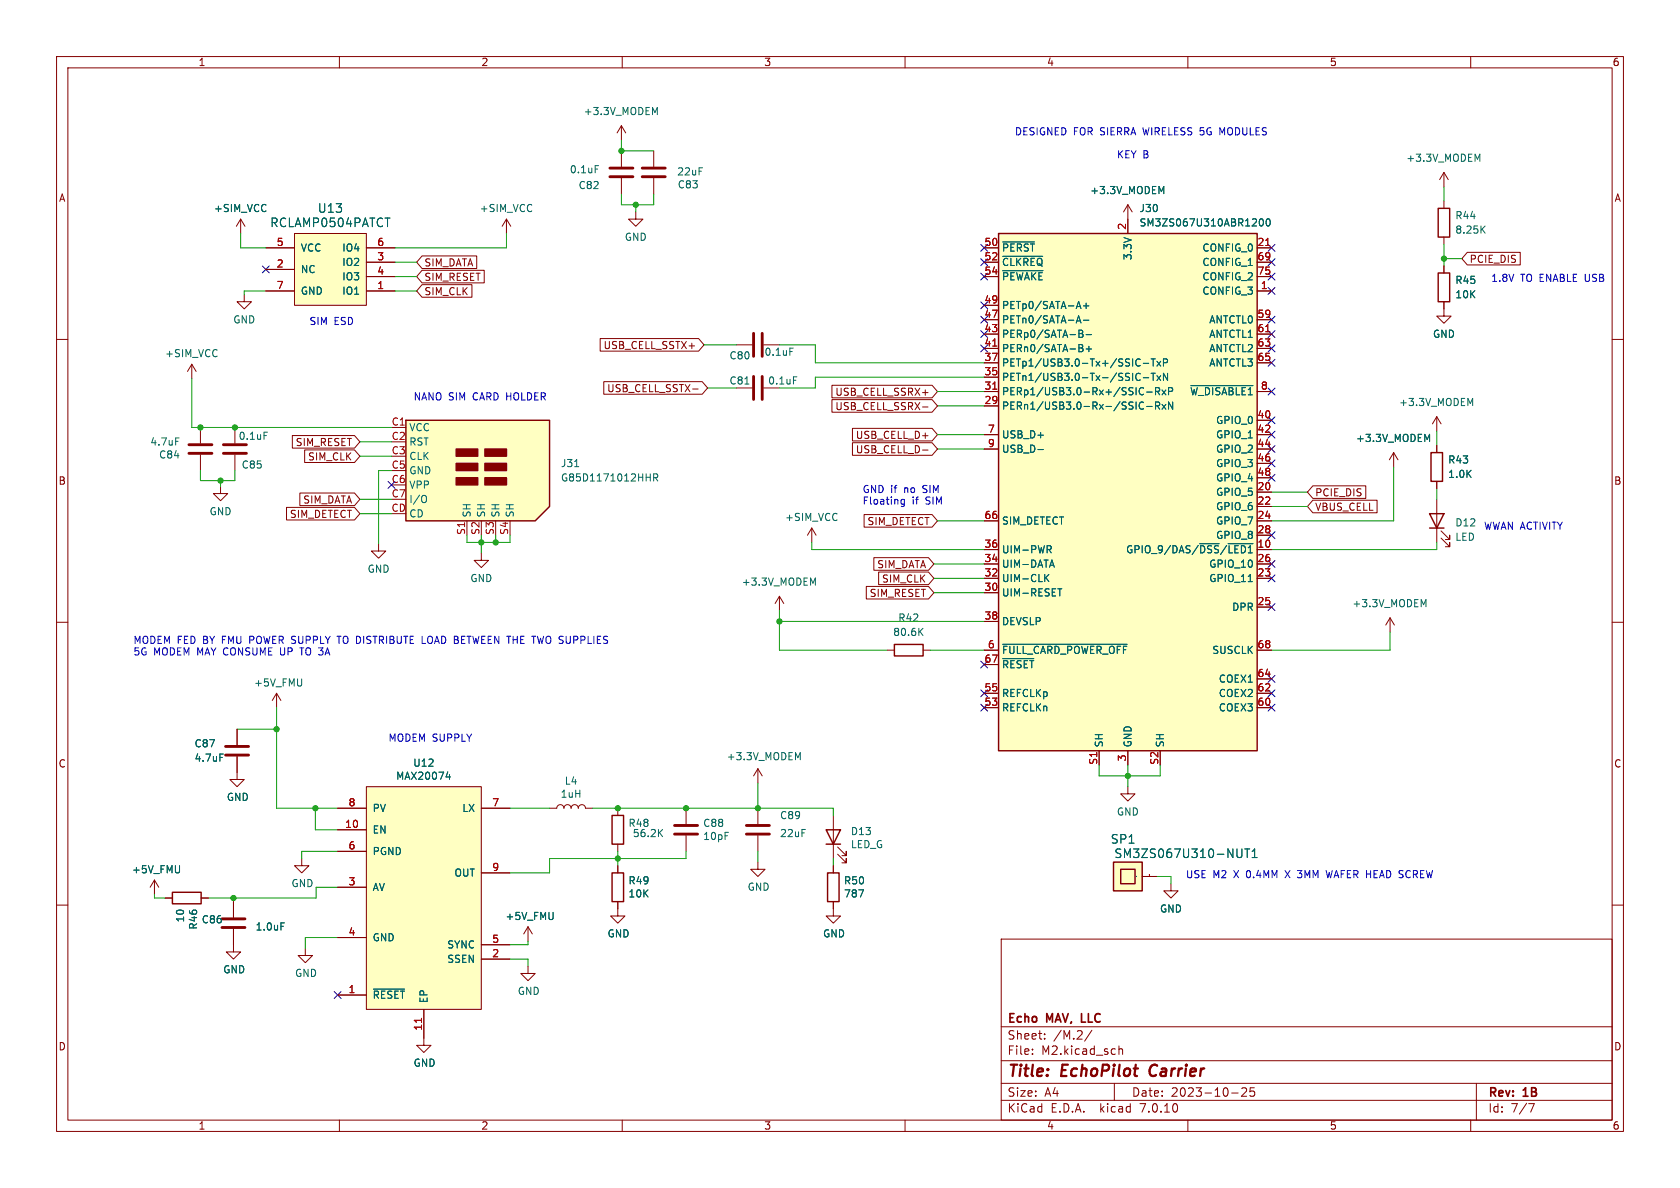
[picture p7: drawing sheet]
<svg xmlns="http://www.w3.org/2000/svg" width="297mm" height="210mm" viewBox="0 0 297 210" stroke-linecap="round" stroke-linejoin="round" font-family="sans-serif">
<g fill="none" stroke="#840000" stroke-width=".18">
<path d="M10 10h277v190h-277zM12 12h273v186h-273zM60 10v2M110 10v2M160 10v2M210 10v2M260 10v2M42.5 38.7l-.7 1.3M42.5 38.7v2.6M42.5 38.7l.8 1.3M89.5 38.7l-.7 1.3M89.5 38.7v2.6"/>
<path d="M89.5 38.7l.8 1.3M109.9 22.2v2.6M109.9 26.7v2.8M109.9 31.5v2.8M109.9 22.2l-.8 1.3M109.9 22.2l.7 1.3M112.4 37.5v1.2h1.3l-1.3 1.3-1.3-1.3h1.3M115.6 26.7v2.8M115.6 31.5v2.8M199.4 36.2l-.8 1.3M199.4 36.2v5.1M199.4 36.2l.8 1.3"/>
<path d="M255.3 30.5v2.5M255.3 35.6v1.2M255.3 30.5l-.8 1.3M255.3 30.5l.7 1.3M10 60h2M43.2 52.1v1.2h1.2l-1.2 1.3-1.3-1.3h1.3M47 51.4h5.1M47 47.6h5.1M47 43.8h5.1M52.1 41.3h12.7v12.7h-12.7zM64.8 51.4h5M64.8 46.4h5"/>
<path d="M64.8 48.9h5M64.8 43.8h5M174 46.4h2.5M174 48.9h2.5M174 43.8h2.5M174 59.1h2.5M174 56.5h2.5M174 54h2.5M222.2 51.4h2.6M222.2 46.4h2.6M222.2 48.9h2.6M222.2 43.8h2.6"/>
<path d="M222.2 59.1h2.6M222.2 56.5h2.6M255.3 41.9v1.3M255.3 47v1.3M255.3 53.3v1.3M285 60h2M33.9 64.4l-.8 1.3M33.9 64.4v2.5M33.9 64.4l.8 1.3M35.4 75.6v2.8M41.5 75.6v2.8M130.2 68.6h2.8"/>
<path d="M130.2 61h2.8M135 68.6h2.8M135 61h2.8M174 71.8h2.5M174 69.2h2.5M174 66.7h2.5M174 64.1h2.5M174 61.6h2.5M174 76.8h2.5M174 79.4h2.5M222.2 69.2h2.6M222.2 64.1h2.6"/>
<path d="M222.2 74.3h2.6M222.2 61.6h2.6M222.2 76.8h2.6M222.2 79.4h2.6M254 73.7v2.5M254 78.7v1.3M254 73.7l-.8 1.2M254 73.7l.8 1.2M35.4 80.4v2.8M39 86v1.2h1.3l-1.3 1.3-1.3-1.3h1.3M41.5 80.4v2.8M66.9 96.1v1.3h1.3l-1.3 1.3-1.2-1.3h1.2"/>
<path d="M85.1 97.8v1.3h1.3l-1.3 1.2-1.3-1.2h1.3M174 97.2h2.5M174 92.1h2.5M174 99.7h2.5M222.2 97.2h2.6M222.2 87h2.6M222.2 89.5h2.6M222.2 92.1h2.6M222.2 99.7h2.6M222.2 94.6h2.6M222.2 81.9h2.6M222.2 84.5h2.6"/>
<path d="M246.4 80l-.8 1.3M246.4 80v2.6M246.4 80l.7 1.3M254 85.1v1.3M254 88.3v7.6M254.8 95.1l1.5 1.5v-.7v.7h-.8M254.8 93.9l1.5 1.5v-.8v.8h-.8M10 110h2M174 102.2h2.5M174 104.8h2.5M174 109.9h2.5M174 114.9h2.5"/>
<path d="M174 117.5h2.5M222.2 102.2h2.6M222.2 107.3h2.6M222.2 114.9h2.6M285 110h2M41.9 133.7v4.1h1.3l-1.3 1.3-1.3-1.3h1.3M41.9 128.9v2.8M48.9 122.6l-.8 1.2M48.9 122.6v2.5M48.9 122.6l.8 1.2M64.8 139.1h20.3v39.3h-20.3zM134 135.9l-.8 1.3"/>
<path d="M134 135.9v2.5M134 135.9l.7 1.3M174 125.1h2.5M174 122.6h2.5M194.3 132.7v2.6M199.4 139.1v1.2h1.3l-1.3 1.3-1.3-1.3h1.3M199.4 132.7v2.6M222.2 125.1h2.6M222.2 122.6h2.6M222.2 120h2.6M10 160h2M27.3 155.6l-.8 1.2"/>
<path d="M27.3 155.6v2.5M27.3 155.6l.8 1.2M29.2 158.8h1.3M35.6 158.8h1.2M41.3 159.4v2.8M53.3 151.8v1.2h1.3l-1.3 1.3-1.2-1.3h1.2M59.7 146.7h5.1M59.7 156.8h5.1M59.7 150.5h5.1M59.7 142.9h5.1M85.1 142.9h5.1M85.1 154.3h5.1"/>
<path d="M97.2 142.9h1.2a.64 .64 0 0 1 .7-.7 .64 .64 0 0 1 .6 .7 .64 .64 0 0 1 .6-.7 .64 .64 0 0 1 .7 .7 .64 .64 0 0 1 .6-.7 .64 .64 0 0 1 .6 .7 .64 .64 0 0 1 .7-.7 .64 .64 0 0 1 .6 .7h1.3M109.2 159.4v2.5h1.3l-1.3 1.3-1.3-1.3h1.3M109.2 142.9v1.2M109.2 149.2v1.3M109.2 153v1.3M121.3 142.9v2.8M121.3 147.7v2.8M134 152.4v1.3h1.3l-1.3 1.2-1.3-1.2h1.3M134 142.9v2.8M134 147.7v2.8M147.3 159.4v2.5h1.3l-1.3 1.3-1.3-1.3h1.3M147.3 144.1v7.7"/>
<path d="M147.3 153v1.3M148.1 151l1.5 1.5v-.7v.7h-.8M148.1 149.7l1.5 1.6v-.8v.8h-.8M201.9 154.9h2.6M207 156.2v1.3h1.3l-1.3 1.3-1.3-1.3h1.3M285 160h2M41.3 164.2v4.1h1.2l-1.2 1.2-1.3-1.2h1.3M54 167.6v1.3h1.2l-1.2 1.3-1.3-1.3h1.3M59.7 175.9h5.1M59.7 165.7h5.1M74.9 178.4v6.4h1.3l-1.3 1.3-1.2-1.3h1.2M85.1 169.5h5.1"/>
<path d="M85.1 167h5.1M93.3 170.8v1.3h1.3l-1.3 1.3-1.2-1.3h1.2M93.3 163.8l.8 1.3M93.3 163.8l-.7 1.3M93.3 163.8v2.6M177 166h108v32h-108zM60 198v2M110 198v2M160 198v2M177 194.5h108M177 191.5h108M177 187.5h108"/>
<path d="M177 181.5h108M182.5 186.3v.1M182.5 185.5v.1M184.7 183.6v.1M184.7 182.8v.1M193 182.1l-1.3 2M197 191.5v3M197.8 184.9v1.5M197.8 185.5l.2-.1 .4 .1 .1 .9M210 198v2M217.7 193.2h1.2M219.5 192.4l.6-.1 .2 .1 .1 .3-.9 1.1h.9"/>
<path d="M221.7 192.3h-.7v.7l.2-.1h.5l.1 .3-.1 .5-.2 .1-.5-.1M260 198v2M261 191.5v6.5M270.2 195.1h1l-.6 1.5"/>
</g>
<path d="M203.5 188.5a1.27 1.27 0 0 0 0 1.6" fill="none" stroke="#840000" stroke-width=".4"/>
<path d="M191.2 179.2v1.5h.7" fill="none" stroke="#840000" stroke-width=".3"/>
<g fill="none" stroke="#840000" stroke-width=".51">
<path d="M107.8 29.7h4.1M107.8 31.2h4.1M113.5 29.7h4.1M113.5 31.2h4.1M133.2 58.9v4.1M134.7 58.9v4.1M33.4 78.6h4.1M39.5 78.6h4.1M133.2 66.5v4.1M134.7 66.5v4.1M33.4 80.1h4.1M39.5 80.1h4.1"/>
<path d="M39.9 133.5h4M39.9 132h4M119.3 147.4h4M119.3 145.9h4M132 147.4h4M132 145.9h4M39.2 164h4.1M39.2 162.4h4.1"/>
</g>
<g fill="none" stroke="#006464" stroke-width=".18">
<path d="M115.8 19.9l.4-.9v1.3M68.1 38.5h.8M105.2 29.3h.6M205.3 33.9l.4-.9v1.2M222.7 38.8l.2-.1a.68 .68 0 0 1 .5 .6 .68 .68 0 0 1-.5 .6l-.2-.1-.1-.3zM224 38.8l.1-.1a.68 .68 0 0 1 .5 .6 .68 .68 0 0 1-.5 .6l-.1-.1-.2-.3zM261.2 28.2l.4-1v1.3M262.5 39.9l-.7 .8M177.3 42.8h5.6M177.3 45.3h7M177.3 47.9h7.1M190.3 57.1l.4-1.3 .4 1.3"/>
<path d="M190.4 56.7h.6M190.4 54.2h.6M190.7 53.3l.4 1.3M190.7 58.4h.5l.2 .2-.2 .4 .2 .1 .1 .3-.3 .2h-.5zM190.7 59h.5M191.5 56.6h1M191.5 54.1h1M192 59.2h1M192 53.6v1M262 40.5l.5 .7M31.1 77.4h.6M46.7 76.4h.6"/>
<path d="M131.7 67.9h.7M139.6 61.5h.6M140.3 66.6h.6M183.5 79.5h1M190.7 61.5h.5M190.7 60.9l.6 .1 .1 .3-.2 .2M191.2 61.5l.3 .3-.1 .3-.7 .1M192 61.7h1M192.5 61.2v1M201 66h.3l.3 .1M201.5 63.5l.1 .1M201.6 67.1l-.3 .2-.3-.1"/>
<path d="M201.6 64.6l-.1 .1M201.6 71.1h.3l.3 .1M201.9 68.5l.3 .1M202.1 66.8h1M202.1 64.2h1M202.2 72.2l-.3 .1h-.3M202.2 69.7l-.3 .1M202.7 71.9h1M202.7 69.3h1M203.5 66h.7M203.5 63.4h.7M203.9 63.4v1.3"/>
<path d="M203.9 66v1.3M204.3 71.7h.6l.1-.2v-.3l-.7-.1v1.2M204.3 69.2l.6-.1 .1-.2v-.3l-.7-.1v1.3M204.5 66.4l.7 .9M204.5 63.9l.7 .8M204.6 71.7l.4 .6M204.6 69.2l.4 .6M205.2 66.4l-.7 .9M205.2 63.9l-.7 .8M205.4 71.5l.7 .8M205.4 68.9l.7 .9M205.7 64.1l.6-.1 .1-.1-.1-.3-.6-.2v1.3"/>
<path d="M206.1 71.5l-.7 .8M206.1 68.9l-.7 .9M206.4 66v1.3l-.7-1.3v1.3M206.6 69.2l.6-.1 .1-.2v-.3l-.7-.1v1.3M207.3 71.1v1.2l-.7-1.2v1.2M210.5 68.2h11M252.3 77.7l.4-.9v1.2M259.9 71.3l.4-.9v1.3M185.1 96.5h.5l.2 .2-.1 .4h-.6M185.4 97.1l.4 .6M185.7 99.9h.6M186 99l.4 1.3"/>
<path d="M212.1 96.1h3.4M217.1 96.1h4.4M177.3 113.9h22M177.3 116.4h5.5M184.9 102.1l.5 .7M185.4 101.5l-.7 .8M187 104.1h.7M220.7 102.8h.7M38.9 133.3h.6M53.3 120v1.2M78.9 137.3h.7M79.5 136.9v.9"/>
<path d="M141.1 133.9l.4-.9v1.3M31.7 153v1.2M116.6 147.2l.5 .7M117.1 146.6l-.7 .8M151.8 157.3h.9l-.6 1.3M200.9 154.9h.1M200.9 155h.1M219.6 150.1v1.2l-.2 .2-.4 .1M220.1 150.1h.8M220.5 150.1v1.5M221.4 151.6h.8M221.4 150.5l.4-.4v1.5"/>
<path d="M49.7 163.1h.6M66 174.9h5.5M97.8 161.3l-.1 1.1"/>
</g>
<g fill="none" stroke="#840000" stroke-width=".25">
<path d="M254.3 36.8h2v5.1h-2zM176.5 41.3h45.7v91.4h-45.7zM254.3 48.3h2v5h-2zM252.7 90.8h2.6l-1.3 2.5zM252.7 93.3h2.6M253 80h2v5.1h-2zM30.5 157.7h5.1v2.1h-5.1zM108.2 144.1h2v5.1h-2zM108.2 154.3h2v5.1h-2zM146 146.7h2.6l-1.3 2.5zM146 149.2h2.6M146.3 154.3h2v5.1h-2z"/>
<path d="M196.8 152.4h5.1v5.1h-5.1zM198.1 153.7h2.6v2.5h-2.6z"/>
</g>
<g fill="#ffffc2" stroke="#ffffc2" stroke-width=".18">
<path d="M52.1 41.3h12.7v12.7h-12.7z"/>
<path d="M64.8 139.1h20.3v39.3h-20.3z"/>
<path d="M176.5 41.3h45.7v91.4h-45.7z"/>
<path d="M196.8 152.4h5.1v5.1h-5.1z"/>
<path d="M198.1 153.7h2.6v2.5h-2.6z"/>
</g>
<path d="M223.8 43.4h.7M223.8 58.6h.7M175.5 68.8h.7M175.5 61.2h.7M203.2 154.7h.1M74.5 180v.7" fill="none" stroke="#a90000" stroke-width=".18"/>
<path d="M71.8 74.3h25.4v15.2l-2.6 2.6h-22.8z" fill="#ffffc2"/>
<g fill="#840000" stroke="#840000" stroke-width=".25">
<path d="M80.6 84.5h3.9v1.2h-3.9z"/>
<path d="M80.6 81.9h3.9v1.3h-3.9z"/>
<path d="M80.6 79.4h3.9v1.2h-3.9z"/>
<path d="M85.7 84.5h3.8v1.2h-3.8z"/>
<path d="M85.7 81.9h3.8v1.3h-3.8z"/>
<path d="M85.7 79.4h3.8v1.2h-3.8z"/>
</g>
<path d="M71.8 74.3h25.4v15.2l-2.6 2.6h-22.8zM158.1 113.9h5.1v2.1h-5.1z" fill="none" stroke="#840000" stroke-width=".25"/>
<g fill="none" stroke="#840000" stroke-width=".18">
<path d="M199.4 38.7v2.6M47 51.4h5.1M47 43.8h5.1M47 47.6h5.1M64.8 51.4h5M64.8 43.8h5M64.8 46.4h5M64.8 48.9h5M74.6 47.8h11v2.2h-11l-.9-1.1zM74.6 50.3h8.8v2.2h-8.8l-.9-1.1zM74.6 45.2h9.7v2.3h-9.7l-.9-1.1zM106.1 59.8h17.4l1 1.2-1 1.1h-17.4z"/>
<path d="M174 43.8h2.5M174 59.1h2.5M174 56.5h2.5M174 54h2.5M174 46.4h2.5M174 48.9h2.5M222.2 51.4h2.6M222.2 43.8h2.6M222.2 59.1h2.6M222.2 56.5h2.6M222.2 46.4h2.6M222.2 48.9h2.6"/>
<path d="M255.3 53.3v2.6h1.2l-1.2 1.3-1.3-1.3h1.3M255.3 47v1.3M259.4 44.6h9.4v2.2h-9.4l-1-1.1zM51.7 77h11l.9 1.1-.9 1.1h-11zM53.9 79.5h8.8l.9 1.1-.9 1.2h-8.8zM69.2 75.6h2.6M106.7 67.5h17.4l1 1.1-1 1.1h-17.4zM122.5 68.8h.9M147.1 70.6h17.7l.9 1.2-.9 1.1h-17.7zM147.1 68.1h17.7l.9 1.1-.9 1.1h-17.7zM150.7 75.7h14.1l.9 1.1-.9 1.1h-14.1zM150.7 78.3h14.1l.9 1.1-.9 1.1h-14.1z"/>
<path d="M163.1 79.6h1M163.1 71.9h1M163.1 69.4h1M174 71.8h2.5M174 69.2h2.5M174 66.7h2.5M174 64.1h2.5M174 61.6h2.5M174 76.8h2.5M174 79.4h2.5M222.2 69.2h2.6M222.2 64.1h2.6"/>
<path d="M222.2 74.3h2.6M222.2 61.6h2.6M222.2 76.8h2.6M222.2 79.4h2.6M254 78.7v1.3M50.7 89.7h12l.9 1.1-.9 1.1h-12zM53 87.2h9.7l.9 1.1-.9 1.1h-9.7zM82.5 92.1v2.5M143.5 93.3l-.8 1.3M143.5 93.3v2.6M143.5 93.3l.8 1.3M152.8 91h12l.9 1.1-.9 1.1h-12z"/>
<path d="M154.5 98.6h9.6l1 1.1-1 1.1h-9.6zM174 97.2h2.5M174 92.1h2.5M174 99.7h2.5M222.2 97.2h2.6M222.2 87h2.6M222.2 89.5h2.6M222.2 92.1h2.6M222.2 99.7h2.6M222.2 94.6h2.6M222.2 81.9h2.6M222.2 84.5h2.6"/>
<path d="M232.1 85.9h9.4v2.2h-9.4l-1-1.1zM232.1 88.4h11.4v2.2h-11.4l-1-1.1zM254 85.1v1.3M137.8 105.4l-.8 1.3M137.8 105.4v2.6M137.8 105.4l.8 1.3M153.2 103.7h10.9l1 1.1-1 1.1h-10.9zM155.3 101.1h8.8l1 1.1-1 1.1h-8.8zM156.8 114.9h1.3M163.2 114.9h1.3M174 114.9h2.5M174 102.2h2.5"/>
<path d="M174 104.8h2.5M174 109.9h2.5M174 117.5h2.5M222.2 114.9h2.6M222.2 102.2h2.6M222.2 107.3h2.6M245.7 109.2l-.7 1.3M245.7 109.2v2.6M245.7 109.2l.8 1.3M41.9 128.9v2.8M41.9 133.7v2.8M174 125.1h2.5"/>
<path d="M174 122.6h2.5M194.3 132.7v2.6M199.4 132.7v2.6M222.2 125.1h2.6M222.2 122.6h2.6M222.2 120h2.6M29.2 158.8h1.3M35.6 158.8h1.2M41.3 159.4v2.8M59.7 146.7h5.1M59.7 156.8h5.1M59.7 150.5h5.1"/>
<path d="M59.7 142.9h5.1M85.1 142.9h5.1M85.1 154.3h5.1M109.2 153v1.3M109.2 159.4v1.3M147.3 153v1.3M147.3 159.4v1.3M201.9 154.9h2.6M41.3 164.2v2.8M59.7 175.9h5.1M59.7 165.7h5.1M74.9 178.4v5.1"/>
<path d="M85.1 169.5h5.1M85.1 167h5.1"/>
</g>
<g fill="none" stroke="#006464" stroke-width=".18">
<path d="M68.1 38.5h.8M205.3 33.9l.4-.9v1.2M222.7 38.8l.2-.1a.68 .68 0 0 1 .5 .6 .68 .68 0 0 1-.5 .6l-.2-.1-.1-.3zM224 38.8l.1-.1a.68 .68 0 0 1 .5 .6 .68 .68 0 0 1-.5 .6l-.1-.1-.2-.3zM177.3 42.8h5.6M177.3 45.3h7M177.3 47.9h7.1M190.3 57.1l.4-1.3 .4 1.3M190.4 56.7h.6M190.4 54.2h.6M190.7 53.3l.4 1.3M190.7 58.4h.5l.2 .2-.2 .4 .2 .1 .1 .3-.3 .2h-.5z"/>
<path d="M190.7 59h.5M191.5 56.6h1M191.5 54.1h1M192 59.2h1M192 53.6v1M183.5 79.5h1M190.7 60.9l.6 .1 .1 .3-.2 .2M190.7 61.5h.5M191.2 61.5l.3 .3-.1 .3-.7 .1M192 61.7h1M192.5 61.2v1M201 66h.3l.3 .1"/>
<path d="M201.5 63.5l.1 .1M201.6 67.1l-.3 .2-.3-.1M201.6 64.6l-.1 .1M201.6 71.1h.3l.3 .1M201.9 68.5l.3 .1M202.1 66.8h1M202.1 64.2h1M202.2 72.2l-.3 .1h-.3M202.2 69.7l-.3 .1M202.7 71.9h1M202.7 69.3h1M203.5 66h.7"/>
<path d="M203.5 63.4h.7M203.9 63.4v1.3M203.9 66v1.3M204.3 71.7h.6l.1-.2v-.3l-.7-.1v1.2M204.3 69.2l.6-.1 .1-.2v-.3l-.7-.1v1.3M204.5 66.4l.7 .9M204.5 63.9l.7 .8M204.6 71.7l.4 .6M204.6 69.2l.4 .6M205.2 66.4l-.7 .9M205.2 63.9l-.7 .8M205.4 71.5l.7 .8"/>
<path d="M205.4 68.9l.7 .9M205.7 64.1l.6-.1 .1-.1-.1-.3-.6-.2v1.3M206.1 71.5l-.7 .8M206.1 68.9l-.7 .9M206.4 66v1.3l-.7-1.3v1.3M206.6 69.2l.6-.1 .1-.2v-.3l-.7-.1v1.3M207.3 71.1v1.2l-.7-1.2v1.2M210.5 68.2h11M252.3 77.7l.4-.9v1.2M75.1 87.6h.1a.81 .81 0 0 1-.1 1.2M101.6 82.5h.7M115.6 84.4h.6l.1-.2-.1-.3-.6-.1v1.2"/>
<path d="M115.9 84.4l.4 .6M185.1 96.5h.5l.2 .2-.1 .4h-.6M185.4 97.1l.4 .6M185.7 99.9h.6M186 99l.4 1.3M212.1 96.1h3.4M217.1 96.1h4.4M143.7 103.1l.4-.9v1.2M162.6 111.6l.6 .7M163.2 111.1l-.8 .7M177.3 113.9h22M177.3 116.4h5.5"/>
<path d="M184.9 102.1l.5 .7M185.4 101.5l-.7 .8M187 104.1h.7M220.7 102.8h.7M251.7 106.9l.4-.9v1.3M38.9 133.3h.6M78.9 137.3h.7M79.5 136.9v.9M31.7 153v1.2M151.8 157.3h.9l-.6 1.3M200.9 154.9h.1M200.9 155h.1"/>
<path d="M219.6 150.1v1.2l-.2 .2-.4 .1M220.1 150.1h.8M220.5 150.1v1.5M221.4 151.6h.8M221.4 150.5l.4-.4v1.5M49.7 163.1h.6M66 174.9h5.5M97.8 161.3l-.1 1.1"/>
</g>
<path d="M216.1 23.5l-.5-.9v1.2M159.9 88.3v1l-.3 .2h-.3M159.9 88.3h-.4l-.2 .2 .1 .6h.5M59.6 112.5h.7M59.9 112.5v1.2M74.6 113.7h.6M234.4 153.9l.3 1.3 .3-.9" fill="none" stroke="#0000c2" stroke-width=".18"/>
<g fill="none" stroke="#009600" stroke-width=".18">
<path d="M109.9 34.3v1.9h5.7v-1.9M109.9 24.8v1.9h5.7M112.4 36.2v1.3M255.3 33v2.6M42.5 41.3v2.5h4.5M47 51.4h-3.8v.7M69.8 51.4h3.9M69.8 46.4h3.9M69.8 48.9h3.9M89.5 41.3v2.5h-19.7M255.3 45.7h3.1M255.3 43.2v3.8"/>
<path d="M33.9 66.9v8.7h35.3M63.6 78.1h5.6M124.5 61h5.7M125.1 68.6h5.1M137.8 61h6.3v3.1h29.9M165.7 69.2h8.3M165.7 71.8h8.3M165.7 79.4h8.3M165.7 76.8h8.3M174 66.7h-29.9v1.9h-6.3M254 76.2v2.5M35.4 83.2v1.8h6.1v-1.8"/>
<path d="M39 85v1M63.6 88.3h5.6M63.6 90.8h5.6M63.6 80.6h5.6M69.2 83.2h-2.3v12.9M82.5 94.6v1.3h7.7v-1.3M85.1 94.6v3.2M87.6 94.6v1.3M143.5 95.9v1.3h30.5M165.1 99.7h8.9M165.7 92.1h8.3M224.8 87h6.3"/>
<path d="M224.8 89.5h6.3M246.4 82.6v9.5h-21.6M254 95.9v1.3h-29.2M254 86.4v1.9M137.8 108v6.9h19M137.8 109.9h36.2M164.5 114.9h9.5M165.1 104.8h8.9M165.1 102.2h8.9M245.7 111.8v3.1h-20.9M41.9 128.9h7M48.9 125.1v17.8h10.8"/>
<path d="M134 138.4v4.5M194.3 135.3v1.9h10.8v-1.9M199.4 135.3v3.8M27.3 158.1v.7h1.9M41.3 158.8v.6M55.8 142.9v3.8h3.9M59.7 156.8h-3.8v2h-19.1M59.7 150.5h-6.4v1.3M90.2 142.9h7M104.8 142.9h42.5v1.2M109.2 150.5v2.5M121.3 150.5v1.3h-24.1v2.5h-7"/>
<path d="M134 150.5v1.9M147.3 151.8v1.2M204.5 154.9h2.5v1.3M59.7 165.7h-5.7v1.9M90.2 169.5h3.1v1.3M93.3 166.4v.6h-3.1"/>
</g>
<g fill="none" stroke="#000084" stroke-width=".18">
<path d="M46.4 47l1.2 1.2M47.6 47l-1.2 1.2M173.4 58.4l1.2 1.3M173.4 48.3l1.2 1.2M173.4 45.7l1.2 1.3M173.4 53.4l1.2 1.2M173.4 43.2l1.2 1.2M173.4 55.9l1.2 1.2M174.6 58.4l-1.2 1.3M174.6 48.3l-1.2 1.2M174.6 45.7l-1.2 1.3M174.6 53.4l-1.2 1.2"/>
<path d="M174.6 43.2l-1.2 1.2M174.6 55.9l-1.2 1.2M224.2 45.7l1.2 1.3M224.2 43.2l1.2 1.2M224.2 48.3l1.2 1.2M224.2 50.8l1.2 1.2M224.2 55.9l1.2 1.2M224.2 58.4l1.2 1.3M225.4 45.7l-1.2 1.3M225.4 43.2l-1.2 1.2M225.4 48.3l-1.2 1.2M225.4 50.8l-1.2 1.2"/>
<path d="M225.4 55.9l-1.2 1.2M225.4 58.4l-1.2 1.3M173.4 61l1.2 1.2M174.6 61l-1.2 1.2M224.2 78.8l1.2 1.2M224.2 76.2l1.2 1.2M224.2 73.7l1.2 1.2M224.2 68.6l1.2 1.2M224.2 61l1.2 1.2M224.2 63.5l1.2 1.2M225.4 78.8l-1.2 1.2M225.4 76.2l-1.2 1.2"/>
<path d="M225.4 73.7l-1.2 1.2M225.4 68.6l-1.2 1.2M225.4 61l-1.2 1.2M225.4 63.5l-1.2 1.2M68.6 85.1l1.2 1.2M69.8 85.1l-1.2 1.2M224.2 81.3l1.2 1.2M224.2 99.1l1.2 1.2M224.2 83.8l1.2 1.3M224.2 94l1.2 1.2M225.4 81.3l-1.2 1.2M225.4 99.1l-1.2 1.2"/>
<path d="M225.4 83.8l-1.2 1.3M225.4 94l-1.2 1.2M173.4 116.9l1.2 1.2M174.6 116.9l-1.2 1.2M224.2 106.7l1.2 1.2M224.2 101.6l1.2 1.2M224.2 119.4l1.2 1.2M225.4 106.7l-1.2 1.2M225.4 101.6l-1.2 1.2M225.4 119.4l-1.2 1.2M173.4 124.5l1.2 1.2M173.4 121.9l1.2 1.3"/>
<path d="M174.6 124.5l-1.2 1.2M174.6 121.9l-1.2 1.3M224.2 124.5l1.2 1.2M224.2 121.9l1.2 1.3M225.4 124.5l-1.2 1.2M225.4 121.9l-1.2 1.3M59.1 175.3l1.2 1.2M60.3 175.3l-1.2 1.2"/>
</g>
<path d="M223.8 43.4h.7M223.8 58.6h.7M175.5 68.8h.7M175.5 61.2h.7M203.2 154.7h.1M74.5 180v.7" fill="none" stroke="#a90000" stroke-width=".18"/>
<g fill="#009600" stroke="#009600" stroke-width=".18">
<circle cx="255.3" cy="45.7" r=".46"/>
<circle cx="199.4" cy="137.2" r=".46"/>
<circle cx="112.4" cy="36.2" r=".46"/>
<circle cx="109.9" cy="26.7" r=".46"/>
<circle cx="85.1" cy="95.9" r=".46"/>
<circle cx="87.6" cy="95.9" r=".46"/>
<circle cx="137.8" cy="109.9" r=".46"/>
<circle cx="121.3" cy="142.9" r=".46"/>
<circle cx="134" cy="142.9" r=".46"/>
<circle cx="109.2" cy="151.8" r=".46"/>
<circle cx="109.2" cy="142.9" r=".46"/>
<circle cx="39" cy="85" r=".46"/>
<circle cx="35.4" cy="75.6" r=".46"/>
<circle cx="41.5" cy="75.6" r=".46"/>
<circle cx="55.8" cy="142.9" r=".46"/>
<circle cx="41.3" cy="158.8" r=".46"/>
<circle cx="48.9" cy="128.9" r=".46"/>
</g>
<g font-size="2.8" fill="#840000">
<text x="178" y="190.9">Title:</text>
<text x="187.7" y="190.9">EchoPilot</text>
<text x="204.1" y="190.9">Carrier</text>
</g>
<g font-size="2.1" fill="#006464">
<text x="47.7" y="40.4">RCLAMP0504PATCT</text>
<text x="56.1" y="37.8">U13</text>
<text x="196.3" y="149.3">SP1</text>
<text x="196.9" y="151.9">SM3ZS067U310-NUT1</text>
</g>
<g font-size="2.1" fill="#840000">
<text x="178" y="184">Sheet:</text>
<text x="178" y="181.2">Echo</text>
<text x="185.1" y="181.2">MAV,</text>
<text x="186.2" y="184">/M.2/</text>
<text x="191.8" y="181.2">LLC</text>
<text x="178" y="186.7">File:</text>
<text x="184.1" y="186.7">M2.kicad_sch</text>
<text x="178" y="196.9">KiCad</text>
<text x="178" y="194.1">Size:</text>
<text x="184.7" y="194.1">A4</text>
<text x="185.7" y="196.9">E.D.A.</text>
<text x="194.6" y="196.9">kicad</text>
<text x="200" y="194.1">Date:</text>
<text x="201.8" y="196.9">7.0.10</text>
<text x="207" y="194.1">2023-10-25</text>
<text x="263" y="194.3">Rev:</text>
<text x="263" y="196.9">Id:</text>
<text x="267.1" y="196.9">7/7</text>
<text x="269.4" y="194.3">1B</text>
</g>
<g font-size="1.8" fill="#840000">
<text x="35" y="11.9">1</text>
<text x="85" y="11.9">2</text>
<text x="135" y="11.9">3</text>
<text x="185" y="11.9">4</text>
<text x="235" y="11.9">5</text>
<text x="285" y="11.9">6</text>
<text x="10.3" y="35.9">A</text>
<text x="285.3" y="35.9">A</text>
<text x="74.9" y="47.3">SIM_DATA</text>
<text x="259.7" y="46.7">PCIE_DIS</text>
<text x="74.9" y="49.8">SIM_RESET</text>
<text x="74.9" y="52.4">SIM_CLK</text>
<text x="106.6" y="61.9">USB_CELL_SSTX+</text>
<text x="107.2" y="69.5">USB_CELL_SSTX-</text>
<text x="147.6" y="70.2">USB_CELL_SSRX+</text>
<text x="147.6" y="72.7">USB_CELL_SSRX-</text>
<text x="151.2" y="77.8">USB_CELL_D+</text>
<text x="52.2" y="79.1">SIM_RESET</text>
<text x="54.4" y="81.6">SIM_CLK</text>
<text x="151.2" y="80.3">USB_CELL_D-</text>
<text x="10.3" y="85.9">B</text>
<text x="53.5" y="89.2">SIM_DATA</text>
<text x="232.4" y="87.9">PCIE_DIS</text>
<text x="285.3" y="85.9">B</text>
<text x="51.1" y="91.8">SIM_DETECT</text>
<text x="153.3" y="93">SIM_DETECT</text>
<text x="232.4" y="90.5">VBUS_CELL</text>
<text x="155" y="100.6">SIM_DATA</text>
<text x="153.6" y="105.7">SIM_RESET</text>
<text x="155.8" y="103.2">SIM_CLK</text>
<text x="10.3" y="135.9">C</text>
<text x="285.3" y="135.9">C</text>
<text x="10.3" y="185.9">D</text>
<text x="285.3" y="185.9">D</text>
<text x="35" y="199.9">1</text>
<text x="85" y="199.9">2</text>
<text x="135" y="199.9">3</text>
<text x="185" y="199.9">4</text>
<text x="235" y="199.9">5</text>
<text x="285" y="199.9">6</text>
</g>
<g font-size="1.8" fill="#006464">
<text x="103.1" y="20.5">+3.3V_MODEM</text>
<text x="248.5" y="28.8">+3.3V_MODEM</text>
<text x="100.6" y="30.8">0.1uF</text>
<text x="102.2" y="33.6">C82</text>
<text x="119.6" y="31.2">22uF</text>
<text x="119.7" y="33.5">C83</text>
<text x="192.6" y="34.5">+3.3V_MODEM</text>
<text x="37.7" y="37.7">+SIM_VCC</text>
<text x="84.7" y="37.7">+SIM_VCC</text>
<text x="201.4" y="37.7">J30</text>
<text x="201.4" y="40.2">SM3ZS067U310ABR1200</text>
<text x="257.2" y="39">R44</text>
<text x="257.2" y="41.5">8.25K</text>
<text x="53.1" y="44.7">VCC</text>
<text x="60.4" y="47.2">IO2</text>
<text x="60.4" y="44.7">IO4</text>
<text x="110.4" y="42.8">GND</text>
<text x="177" y="44.7">~{PERST}</text>
<text x="177" y="47.2">~{CLKREQ}</text>
<text x="200.3" y="46.1" transform="rotate(-90 200.3 46.1)">3.3V</text>
<text x="212.5" y="44.7">CONFIG_0</text>
<text x="212.5" y="47.2">CONFIG_1</text>
<text x="53.1" y="48.5">NC</text>
<text x="53.1" y="52.3">GND</text>
<text x="60.4" y="52.3">IO1</text>
<text x="60.4" y="49.8">IO3</text>
<text x="177" y="49.8">~{PEWAKE}</text>
<text x="212.5" y="52.3">CONFIG_3</text>
<text x="212.5" y="49.8">CONFIG_2</text>
<text x="257.2" y="50.4">R45</text>
<text x="257.2" y="52.9">10K</text>
<text x="41.1" y="57.4">GND</text>
<text x="177" y="59.9">PERp0/SATA-B-</text>
<text x="177" y="57.4">PETn0/SATA-A-</text>
<text x="177" y="54.8">PETp0/SATA-A+</text>
<text x="213.7" y="57.4">ANTCTL0</text>
<text x="213.7" y="59.9">ANTCTL1</text>
<text x="253.2" y="59.9">GND</text>
<text x="29.1" y="63.3">+SIM_VCC</text>
<text x="128.9" y="63.7">C80</text>
<text x="135.1" y="63.1">0.1uF</text>
<text x="177" y="65">PETp1/USB3.0-Tx+/SSIC-TxP</text>
<text x="177" y="62.5">PERn0/SATA-B+</text>
<text x="213.7" y="62.5">ANTCTL2</text>
<text x="213.7" y="65">ANTCTL3</text>
<text x="128.9" y="68.2">C81</text>
<text x="135.7" y="68.2">0.1uF</text>
<text x="177" y="70.1">PERp1/USB3.0-Rx+/SSIC-RxP</text>
<text x="177" y="67.5">PETn1/USB3.0-Tx-/SSIC-TxN</text>
<text x="210.3" y="70.1">~{W_DISABLE1}</text>
<text x="247.2" y="72">+3.3V_MODEM</text>
<text x="42.1" y="78">0.1uF</text>
<text x="72.3" y="76.4">VCC</text>
<text x="177" y="72.6">PERn1/USB3.0-Rx-/SSIC-RxN</text>
<text x="177" y="77.7">USB_D+</text>
<text x="214.9" y="75.2">GPIO_0</text>
<text x="214.9" y="77.7">GPIO_1</text>
<text x="26.5" y="79">4.7uF</text>
<text x="28" y="81.3">C84</text>
<text x="42.6" y="83">C85</text>
<text x="72.3" y="79">RST</text>
<text x="72.3" y="81.5">CLK</text>
<text x="99.1" y="82.8">J31</text>
<text x="177" y="80.2">USB_D-</text>
<text x="214.9" y="80.2">GPIO_2</text>
<text x="214.9" y="82.8">GPIO_3</text>
<text x="239.6" y="78.3">+3.3V_MODEM</text>
<text x="255.9" y="82.1">R43</text>
<text x="72.3" y="84">GND</text>
<text x="72.3" y="86.6">VPP</text>
<text x="72.3" y="89.1">I/O</text>
<text x="99.1" y="85.3">G85D1171012HHR</text>
<text x="214.9" y="87.9">GPIO_5</text>
<text x="214.9" y="85.3">GPIO_4</text>
<text x="255.9" y="84.7">1.0K</text>
<text x="37" y="91.3">GND</text>
<text x="72.3" y="91.7">CD</text>
<text x="83.4" y="91.6" transform="rotate(-90 83.4 91.6)">SH</text>
<text x="86" y="91.6" transform="rotate(-90 86 91.6)">SH</text>
<text x="88.5" y="91.6" transform="rotate(-90 88.5 91.6)">SH</text>
<text x="91" y="91.6" transform="rotate(-90 91 91.6)">SH</text>
<text x="138.7" y="92.3">+SIM_VCC</text>
<text x="177" y="92.9">SIM_DETECT</text>
<text x="214.9" y="90.4">GPIO_6</text>
<text x="214.9" y="92.9">GPIO_7</text>
<text x="214.9" y="95.5">GPIO_8</text>
<text x="257.2" y="93.3">D12</text>
<text x="257.2" y="95.8">LED</text>
<text x="64.9" y="101.4">GND</text>
<text x="177" y="100.6">UIM-DATA</text>
<text x="177" y="98">UIM-PWR</text>
<text x="199" y="98">GPIO_9/DAS/~{DSS}/~{LED1}</text>
<text x="213.7" y="100.6">GPIO_10</text>
<text x="83.1" y="103.1">GND</text>
<text x="131" y="103.7">+3.3V_MODEM</text>
<text x="177" y="105.6">UIM-RESET</text>
<text x="177" y="103.1">UIM-CLK</text>
<text x="213.7" y="103.1">GPIO_11</text>
<text x="239" y="107.5">+3.3V_MODEM</text>
<text x="157.8" y="112.6">80.6K</text>
<text x="158.7" y="110.1">R42</text>
<text x="177" y="110.7">DEVSLP</text>
<text x="217.7" y="108.2">DPR</text>
<text x="177" y="115.8">~{FULL_CARD_POWER_OFF}</text>
<text x="177" y="118.3">~{RESET}</text>
<text x="214.2" y="115.8">SUSCLK</text>
<text x="44.8" y="121.6">+5V_FMU</text>
<text x="177" y="126">REFCLKn</text>
<text x="177" y="123.4">REFCLKp</text>
<text x="215.4" y="126">COEX3</text>
<text x="215.4" y="123.4">COEX2</text>
<text x="215.4" y="120.9">COEX1</text>
<text x="34.3" y="132.3">C87</text>
<text x="34.3" y="134.8">4.7uF</text>
<text x="73" y="135.7">U12</text>
<text x="128.4" y="134.6">+3.3V_MODEM</text>
<text x="195.2" y="132.2" transform="rotate(-90 195.2 132.2)">SH</text>
<text x="200.3" y="132.2" transform="rotate(-90 200.3 132.2)">GND</text>
<text x="206" y="132.2" transform="rotate(-90 206 132.2)">SH</text>
<text x="40" y="141.8">GND</text>
<text x="65.8" y="143.7">PV</text>
<text x="69.9" y="138">MAX20074</text>
<text x="81.6" y="143.7">LX</text>
<text x="99" y="141.2">1uH</text>
<text x="99.7" y="138.9">L4</text>
<text x="65.8" y="147.5">EN</text>
<text x="111" y="146.4">R48</text>
<text x="111.8" y="148.2">56.2K</text>
<text x="124.2" y="146.4">C88</text>
<text x="124.2" y="148.7">10pF</text>
<text x="137.8" y="145">C89</text>
<text x="137.8" y="148.2">22uF</text>
<text x="150.3" y="147.8">D13</text>
<text x="197.4" y="144.4">GND</text>
<text x="23.2" y="154.6">+5V_FMU</text>
<text x="65.8" y="151.4">PGND</text>
<text x="80.2" y="155.2">OUT</text>
<text x="150.3" y="150.1">LED_G</text>
<text x="51.4" y="157">GND</text>
<text x="65.8" y="157.7">AV</text>
<text x="111" y="156.5">R49</text>
<text x="111" y="158.9">10K</text>
<text x="132.1" y="157.7">GND</text>
<text x="149.1" y="158.9">787</text>
<text x="149.1" y="156.5">R50</text>
<text x="205" y="161.5">GND</text>
<text x="32.7" y="163.2" transform="rotate(-90 32.7 163.2)">10</text>
<text x="35.1" y="164.4" transform="rotate(-90 35.1 164.4)">R46</text>
<text x="35.6" y="163.4">C86</text>
<text x="45.1" y="164.7">1.0uF</text>
<text x="65.8" y="166.6">GND</text>
<text x="79" y="167.9">SYNC</text>
<text x="89.3" y="162.8">+5V_FMU</text>
<text x="107.3" y="165.9">GND</text>
<text x="145.4" y="165.9">GND</text>
<text x="39.4" y="172.3">GND</text>
<text x="52.1" y="172.9">GND</text>
<text x="79" y="170.4">SSEN</text>
<text x="65.8" y="176.8">~{RESET}</text>
<text x="75.8" y="177.4" transform="rotate(-90 75.8 177.4)">EP</text>
<text x="91.4" y="176.1">GND</text>
<text x="73" y="188.8">GND</text>
</g>
<g font-size="1.8" fill="#0000c2">
<text x="179.3" y="24">DESIGNED FOR SIERRA WIRELESS 5G</text>
<text x="197.4" y="28.1">KEY B</text>
<text x="216.3" y="24">MODULES</text>
<text x="263.5" y="49.9">1.8V</text>
<text x="268.8" y="49.9">TO ENABLE USB</text>
<text x="54.6" y="57.5">SIM</text>
<text x="59" y="57.5">ESD</text>
<text x="73" y="70.9">NANO SIM</text>
<text x="83.7" y="70.9">CARD HOLDER</text>
<text x="152.4" y="87.2">GND if</text>
<text x="152.4" y="89.3">Floating</text>
<text x="159.9" y="87.2">no</text>
<text x="161.3" y="89.3">if</text>
<text x="163.4" y="87.2">SIM</text>
<text x="163.8" y="89.3">SIM</text>
<text x="262.3" y="93.7">WWAN ACTIVITY</text>
<text x="23.5" y="113.9">MODEM FED BY FMU POWER SUPPLY</text>
<text x="60.6" y="113.9">TO DISTRIBUTE</text>
<text x="75.9" y="113.9">LOAD BETWEEN THE TWO SUPPLIES</text>
<text x="23.5" y="116">5G</text>
<text x="27.1" y="116">MODEM MAY CONSUME UP</text>
<text x="53.8" y="116">TO 3A</text>
<text x="68.6" y="131.2">MODEM SUPPLY</text>
<text x="209.5" y="155.3">USE M2</text>
<text x="218.2" y="155.3">X 0.4MM</text>
<text x="227.7" y="155.3">X 3MM</text>
<text x="235.4" y="155.3">WAFER HEAD SCREW</text>
</g>
<g font-size="1.8" fill="#a90000">
<text x="199.1" y="40.7" transform="rotate(-90 199.1 40.7)">2</text>
<text x="48.8" y="47.4">2</text>
<text x="48.8" y="43.6">5</text>
<text x="66.6" y="46.1">3</text>
<text x="66.6" y="43.6">6</text>
<text x="173.9" y="43.6">50</text>
<text x="173.9" y="46.1">52</text>
<text x="222.2" y="43.6">21</text>
<text x="222.2" y="46.1">69</text>
<text x="48.8" y="51.2">7</text>
<text x="66.6" y="51.2">1</text>
<text x="66.6" y="48.6">4</text>
<text x="173.9" y="53.7">49</text>
<text x="173.9" y="48.6">54</text>
<text x="222.2" y="48.6">75</text>
<text x="222.8" y="51.2">1</text>
<text x="173.9" y="58.8">43</text>
<text x="173.9" y="56.3">47</text>
<text x="222.2" y="56.3">59</text>
<text x="222.2" y="58.8">61</text>
<text x="173.9" y="63.9">37</text>
<text x="173.9" y="61.3">41</text>
<text x="222.2" y="61.3">63</text>
<text x="222.2" y="63.9">65</text>
<text x="173.9" y="71.5">29</text>
<text x="173.9" y="69">31</text>
<text x="173.9" y="66.4">35</text>
<text x="222.8" y="69">8</text>
<text x="69.1" y="75.3">C1</text>
<text x="69.1" y="77.9">C2</text>
<text x="174.6" y="76.6">7</text>
<text x="222.2" y="74">40</text>
<text x="222.2" y="76.6">42</text>
<text x="69.1" y="80.4">C3</text>
<text x="69.1" y="82.9">C5</text>
<text x="174.6" y="79.1">9</text>
<text x="222.2" y="79.1">44</text>
<text x="222.2" y="81.7">46</text>
<text x="69.1" y="85.5">C6</text>
<text x="69.1" y="88">C7</text>
<text x="222.2" y="86.7">20</text>
<text x="222.2" y="89.3">22</text>
<text x="222.2" y="84.2">48</text>
<text x="69.1" y="90.6">CD</text>
<text x="82.3" y="94.7" transform="rotate(-90 82.3 94.7)">S1</text>
<text x="84.8" y="94.7" transform="rotate(-90 84.8 94.7)">S2</text>
<text x="87.4" y="94.7" transform="rotate(-90 87.4 94.7)">S3</text>
<text x="89.9" y="94.7" transform="rotate(-90 89.9 94.7)">S4</text>
<text x="173.9" y="91.8">66</text>
<text x="222.2" y="91.8">24</text>
<text x="222.2" y="94.4">28</text>
<text x="173.9" y="102">32</text>
<text x="173.9" y="99.4">34</text>
<text x="173.9" y="96.9">36</text>
<text x="222.2" y="96.9">10</text>
<text x="222.2" y="102">23</text>
<text x="222.2" y="99.4">26</text>
<text x="173.9" y="104.5">30</text>
<text x="222.2" y="107.1">25</text>
<text x="173.9" y="109.6">38</text>
<text x="173.9" y="117.2">67</text>
<text x="174.6" y="114.7">6</text>
<text x="222.2" y="119.8">64</text>
<text x="222.2" y="114.7">68</text>
<text x="173.9" y="124.8">53</text>
<text x="173.9" y="122.3">55</text>
<text x="222.2" y="124.8">60</text>
<text x="222.2" y="122.3">62</text>
<text x="194.1" y="135.3" transform="rotate(-90 194.1 135.3)">S1</text>
<text x="199.1" y="134.7" transform="rotate(-90 199.1 134.7)">3</text>
<text x="204.9" y="135.3" transform="rotate(-90 204.9 135.3)">S2</text>
<text x="61.5" y="142.6">8</text>
<text x="86.9" y="142.6">7</text>
<text x="60.9" y="146.4">10</text>
<text x="61.5" y="150.2">6</text>
<text x="86.9" y="154.1">9</text>
<text x="61.5" y="156.6">3</text>
<text x="61.5" y="165.5">4</text>
<text x="86.9" y="166.8">5</text>
<text x="86.9" y="169.3">2</text>
<text x="61.5" y="175.6">1</text>
<text x="74.7" y="182.3" transform="rotate(-90 74.7 182.3)">11</text>
</g>
</svg>
